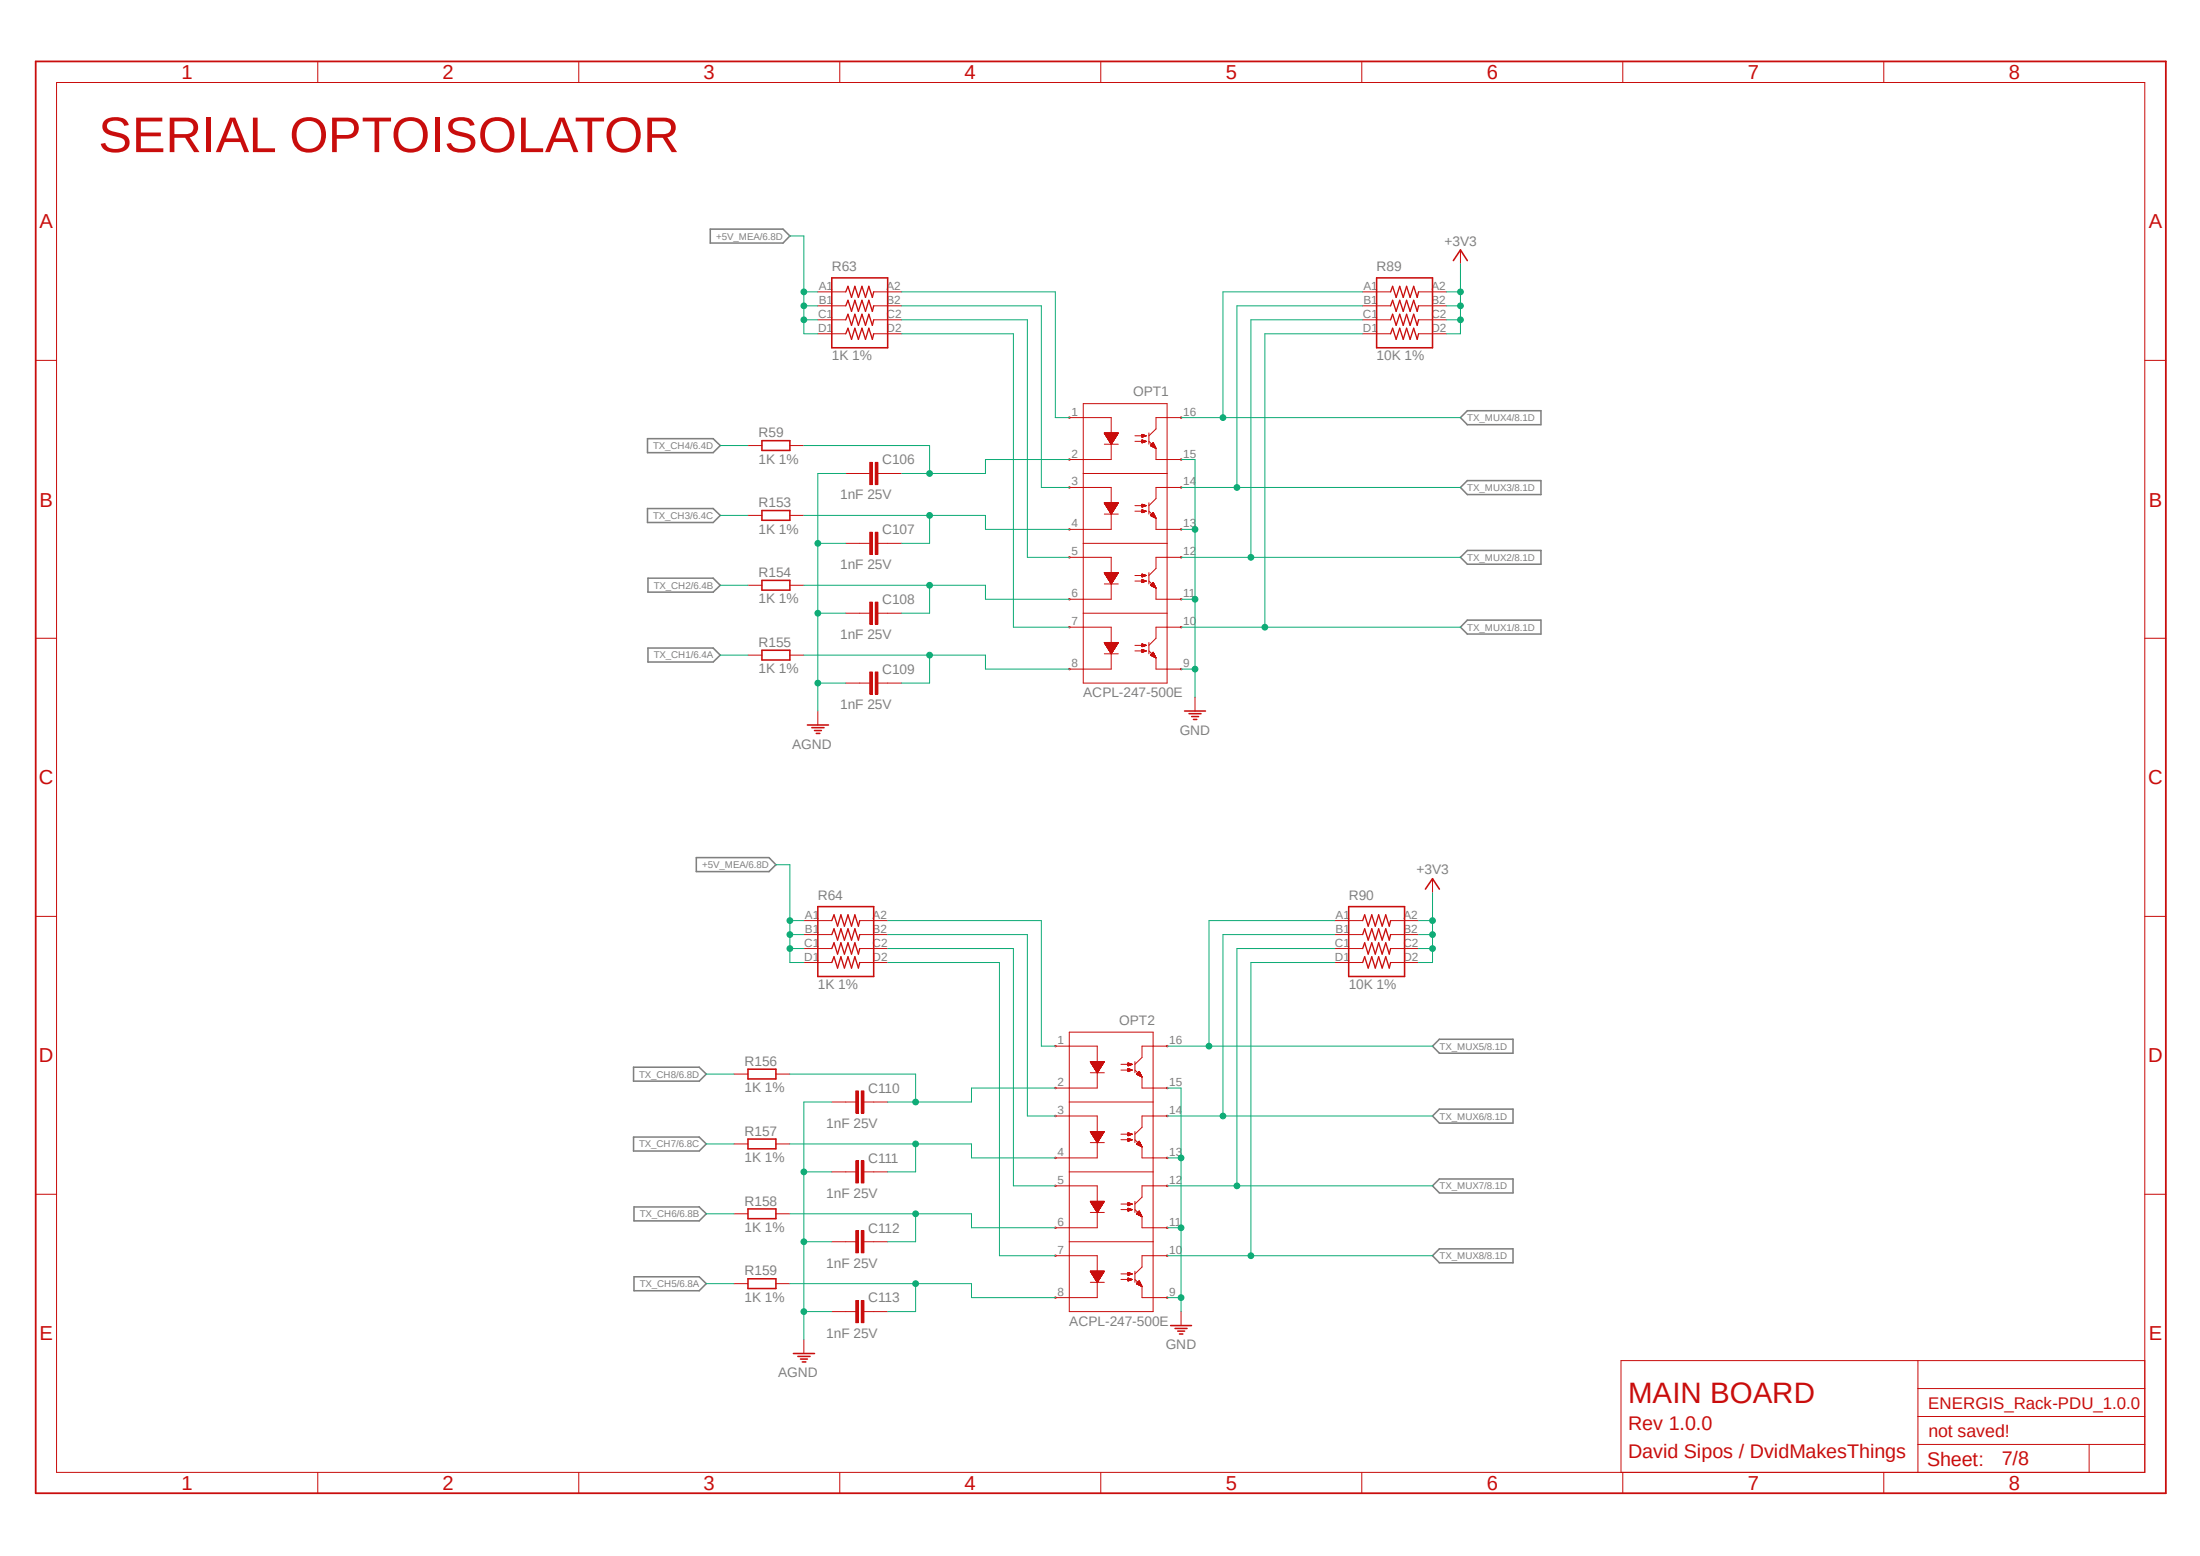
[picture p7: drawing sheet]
<svg xmlns="http://www.w3.org/2000/svg" width="420mm" height="297mm" viewBox="0 0 420 297" stroke-linecap="round" stroke-linejoin="round" font-family="sans-serif">
<path d="M6.3 11.4l407.6 274.2M413.9 11.4l-407.6 274.2" fill="none" stroke="#fff" stroke-width=".19"/>
<g fill="none" stroke="#808080" stroke-width=".3">
<path d="M135.6 43.7h13.9l1.3 1.3-1.3 1.4h-13.9zM280.1 78.4h14.1v2.7h-14.1l-1.3-1.4zM123.6 83.7h12.5l1.4 1.3-1.4 1.4h-12.5zM123.6 97.1h12.5l1.4 1.3-1.4 1.3h-12.5zM280.1 91.7h14.1v2.7h-14.1l-1.3-1.4zM123.7 110.4h12.4l1.4 1.3-1.4 1.3h-12.4zM280.1 118.4h14.1v2.6h-14.1l-1.3-1.3zM280.1 105.1h14.1v2.6h-14.1l-1.3-1.3zM123.7 123.7h12.4l1.4 1.4-1.4 1.3h-12.4zM132.9 163.7h13.9l1.3 1.4-1.3 1.3h-13.9zM273.5 199.7l1.3-1.3h14v2.6h-14zM120.9 217h12.6l1.3 1.4-1.3 1.3h-12.6z"/>
<path d="M120.9 203.7h12.6l1.3 1.3-1.3 1.4h-12.6zM273.5 213l1.3-1.3h14v2.7h-14zM121 230.4h12.5l1.3 1.3-1.3 1.3h-12.5zM273.5 226.4l1.3-1.4h14v2.7h-14zM273.5 239.7l1.3-1.3h14v2.6h-14zM121 243.7h12.5l1.3 1.3-1.3 1.4h-12.5z"/>
</g>
<g fill="none" stroke="#c90d0c" stroke-width=".19">
<path d="M10.8 15.7h398.6v265.4h-398.6zM60.7 11.7v4M110.5 11.7v4M160.3 11.7v4M210.1 11.7v4M260 11.7v4M309.8 11.7v4M359.6 11.7v4M156.1 55.7h5.4M156.1 58.4h5.4M166.8 55.7h5.3M166.8 58.4h5.3"/>
<path d="M260.1 55.7h5.4M260.1 58.4h5.4M270.8 55.7h5.3M270.8 58.4h5.3M278.8 47.7v2.7M6.8 68.8h4M156.1 61h5.4M156.1 63.7h5.4M166.8 61h5.3M166.8 63.7h5.3M204.1 79.7h8v2.9M206.8 77h16v53.4h-16z"/>
<path d="M225.5 79.7h-4.8v2.2l-1.4 1.3M260.1 61h5.4M260.1 63.7h5.4M270.8 61h5.3M270.8 63.7h5.3M409.4 68.8h4.1M164.1 90.4h1.9M167.6 90.4h1.9M204.1 93h8v3M206.8 90.4h16M210.8 84.8h2.7M210.8 98.1h2.7"/>
<path d="M210.8 82.6h2.7l-1.4 2.2zM210.8 82.7h2.7M210.8 96h2.7l-1.4 2.1zM210.8 96h2.7M210.9 82.8h2.5M210.9 82.7h2.5M210.9 96.1h2.5M210.9 96.2h2.5M210.9 82.9h2.5M210.9 96.2h2.4M211 83h2.3M211 82.9h2.3"/>
<path d="M211 96.3h2.3M211 83.1h2.2M211 96.4h2.2M211.1 83.1h2.1M211.1 96.4h2.1M211.1 83.2h2M211.2 96.5h1.9M211.2 83.2h1.9M211.2 96.6h1.9M211.2 83.3h1.9M211.2 83.4h1.9M211.2 96.7h1.8"/>
<path d="M211.2 96.7h1.9M211.3 83.4h1.7M211.3 96.8h1.7M211.3 83.5h1.6M211.3 83.5h1.7M211.4 83.6h1.5M211.4 96.9h1.5M211.4 83.7h1.5M211.4 97h1.5M211.5 83.7h1.4M211.5 97h1.3M211.5 97.1h1.3"/>
<path d="M211.5 83.9h1.2M211.5 83.8h1.3M211.5 97.2h1.2M211.5 97.2h1.3M211.6 83.9h1.1M211.6 84h1M211.6 97.3h1M211.6 97.3h1.1M211.7 84.1h.9M211.7 84h.9M211.7 97.4h.9M211.7 97.5h.9"/>
<path d="M211.8 84.2h.7M211.8 84.2h.8M211.8 97.5h.7M211.8 97.5h.8M211.8 97.6h.7M211.8 84.3h.6M211.8 84.3h.7M211.8 97.7h.6M211.9 84.4h.5M211.9 97.7h.5M211.9 84.5h.4M211.9 97.8h.4"/>
<path d="M212 84.5h.3M212 97.8h.3M212 97.9h.3M212 84.6h.3M212 84.7h.2M212 98h.3M212.1 84.8h.1M212.1 84.7h.1M212.1 98h.1M212.1 84.8v2.9h-8M212.1 98.1v2.9h-8M212.1 98.1h.1"/>
<path d="M212.1 98.1l.1 .1M212.8 83.7l-1.3 .1M216.7 97.6h2.1M216.7 96.5h2.1M216.7 83.2h2.1M216.7 84.2h2.1M218 82.9l.1 .1M218 96.3h.1M218 82.9v.5M218 84v.5l.8-.3M218 96.3v.5M218 97.3v.5"/>
<path d="M218 84l.8 .2M218 84.4h.4M218 84.4h.5M218 84.3h.7M218 84.2h.7M218 84.2h.6M218 84.1h.4M218 84h.2M218 84h.1M218 97.3l.8 .3M218 97.8l.1 .1M218 97.8h.1"/>
<path d="M218 97.8h.2M218 97.7h.4M218 97.7h.5M218 97.7h.6M218 97.5h.7M218 97.5h.6M218 97.5h.5M218 97.4h.3M218 97.4h.2M218 97.3h.1M218 97.3l.1 .1M218 82.9l.8 .3"/>
<path d="M218 83.4l.1 .1M218 83.4h.1M218 83.3h.5M218 83.3h.6M218 83.2h.7M218 83.1h.7M218 83.1h.6M218 83.1h.4M218 83h.4M218 82.9h.1M218 96.3l.8 .2M218 96.8h.1"/>
<path d="M218 96.7h.2M218 96.7h.4M218 96.6h.5M218 96.6h.6M218 96.6h.7M218 96.4l.7 .1M218 96.4h.5M218 96.4h.4M218 96.3h.2M218.2 84.5h-.1M218.4 83.4h-.4M218.8 97.6l-.8 .2"/>
<path d="M218.8 83.2l-.8 .2M218.8 96.5l-.8 .3M219.3 84.2l1.4 1.4M219.3 82.6v2.2M219.3 96v2.1M219.3 97.6l1.4 1.4M219.6 85l1.1 .6M219.6 85.1h.8M219.6 85h.8M219.6 98.4l.5-.6 .6 1.1M219.6 98.4l1.1 .5M219.6 98.3l.8 .1"/>
<path d="M219.7 85h.7M219.7 98.4h.7M219.7 98.3h.7M219.7 84.9h.6M219.7 98.3h.6M219.8 85.1h.7M219.8 84.9h.5M219.8 98.5h.7M219.8 98.2h.5M219.8 84.8h.5M219.8 98.1h.5M219.8 85.2h.7"/>
<path d="M219.9 84.8h.4M219.9 98.1h.4M219.9 85.2h.6M219.9 84.7h.4M219.9 98.6h.6M219.9 98h.4M220 84.7h.2M220 98h.2M220 84.6h.2M220 98.6h.5M220.1 85.3h.5M220.1 84.5h.1"/>
<path d="M220.1 98.6h.5M220.1 84.5l.6 1.1M220.1 84.5l-.5 .5M220.1 84.5v.1M220.2 98.7h.4M220.2 97.9h-.2M220.3 85.4h.3M220.3 98.7h.3M220.4 85.5h.2M220.4 98.8h.2M220.5 85.5h.1M220.5 98.8h.1"/>
<path d="M220.6 85.6h.1M220.6 98.9h.1M220.7 85.6v2.1h4.8M220.7 98.9v2.1h4.8M225.5 93h-4.8v2.2l-1.4 1.3M204.1 106.4h8v2.9M204.1 119.7h8v2.9M206.8 117.1h16M206.8 103.7h16M210.8 111.5h2.7M210.8 109.3h2.7l-1.4 2.2zM210.8 109.3h2.7"/>
<path d="M210.9 109.4h2.5M210.9 109.5h2.5M210.9 109.6h2.4M211 109.6h2.3M211 109.7h2.2M211.1 109.8h2.1M211.1 109.7h2.1M211.2 109.9h1.9M211.2 110h1.9M211.3 110.1h1.7M211.3 110.2h1.6M211.3 110.2h1.7"/>
<path d="M211.4 110.2h1.5M211.4 110.3h1.5M211.5 110.4h1.3M211.5 110.5h1.2M211.5 110.5h1.3M211.6 110.6h1.1M211.6 110.7h1M211.7 110.7h.9M211.7 110.8h.9M211.8 110.8h.8M211.8 110.9h.7M211.8 111h.6"/>
<path d="M211.8 111h.7M211.9 111h.5M211.9 111.1h.5M212 111.2h.3M212 111.3h.3M212 111.3h.2M212.1 111.4h.1M212.1 111.5v2.9h-8M212.1 111.4l.1 .1M216.7 110.9h2.1M216.7 109.9h2.1M218 109.6v.5"/>
<path d="M218 110.7v.5M218 110.7l.8 .2M218 111.2h.1M218 111h.5M218 111h.6M218 111h.7M218 110.9h.7M218 110.8h.6M218 110.8h.5M218 110.7h.3M218 110.7h.1M218 109.6l.8 .3"/>
<path d="M218 110.1l.1 .1M218 110.1h.1M218 110.1h.2M218 110h.4M218 109.9h.7M218 109.8h.8M218 109.8h.6M218 109.7h.5M218 109.7h.4M218 109.6h.2M218 109.6h.1M218.4 111.1h-.4"/>
<path d="M218.6 109.9l-.6 .1M218.8 110.9l-.8 .3M218.8 109.9l-.8 .2M219.3 109.3v2.2M219.3 110.9l1.4 1.4M219.6 111.7l.5-.5 .6 1.1M219.6 111.7l1.1 .6M219.6 111.7h.8M219.7 111.8h.7M219.7 111.6h.7M219.7 111.6h.6M219.8 111.8h.7"/>
<path d="M219.8 111.5h.5M219.9 111.9h.6M219.9 111.4h.4M220 111.3h.2M220 111.9h.5M220.1 112h.5M220.2 112h.4M220.2 111.2l-.2 .1M220.3 112.1h.3M220.4 112.1h.2M220.5 112.2h.2M220.7 112.3v2.1h4.8"/>
<path d="M225.5 106.4h-4.8v2.1l-1.4 1.4M225.5 119.7h-4.8v2.1l-1.4 1.4M6.8 121.8h4M210.8 124.8h2.7M210.8 122.6h2.7l-1.4 2.2zM210.8 122.7h2.7M210.9 122.8h2.5M210.9 122.9h2.5M210.9 122.9h2.4M211 123h2.3M211 122.9h2.3M211 123h2.2"/>
<path d="M211.1 123.1h2.1M211.2 123.2h1.9M211.2 123.3h1.9M211.2 123.4h1.8M211.3 123.4h1.7M211.4 123.6h1.5M211.4 123.5h1.5M211.4 123.7h1.5M211.5 123.7h1.3M211.5 123.8h1.3M211.5 123.9h1.2M211.6 123.9h1.1"/>
<path d="M211.6 124h1M211.6 124h1.1M211.7 124h.9M211.7 124.1h.9M211.8 124.2h.7M211.8 124.3h.6M211.8 124.3h.7M211.9 124.4h.5M211.9 124.5h.4M212 124.5h.3M212 124.7h.2M212 124.6h.3"/>
<path d="M212.1 124.7h.1M212.1 124.8v2.9h-8M212.2 124.8h.1M216.7 124.2h2.1M216.7 123.2h2.1M218 124.5h.1M218 124.5h.2M218 124.4h.3M218 124.4h.5M218 124.3h.6M218 124.3h.7M218 124.2h.7"/>
<path d="M218 124.1h.5M218 124.1h.3M218 124h.2M218 124h.1M218 123.4h.1M218 123.4h.2M218 123.4h.3M218 123.3h.4M218 123.3h.6M218 123.2h.7M218 123.1h.8M218 123.1h.6"/>
<path d="M218 123h.4M218 123h.2M218 122.9h.1M218 122.9v.5M218 124v.5M218 124l.8 .2M218 122.9l.8 .3M218 122.9l.1 .1M218.8 124.2l-.8 .3M218.8 123.2l-.8 .2M219.3 122.6v2.2M219.3 124.2l1.4 1.4"/>
<path d="M219.6 125.1l1.1 .5M219.6 125.1h.8M219.6 125h.8M219.7 125.1h.7M219.7 125h.7M219.8 125.1h.7M219.8 124.9h.5M219.8 124.8h.5M219.8 125.2h.7M219.9 124.8h.4M219.9 124.7h.4M219.9 125.2h.6"/>
<path d="M220 124.7h.2M220 124.6h.2M220 125.3h.5M220.1 125.3h.5M220.1 124.5l.6 1.1M220.1 124.5l-.5 .6M220.1 124.5l.1 .1M220.1 124.5h.1M220.3 125.4h.3M220.4 125.5h.2M220.5 125.5h.1M220.6 125.6h.1"/>
<path d="M220.7 125.6v2.1h4.8M228.1 133.1v2.6M409.4 121.8h4.1M6.8 174.9h4M153.5 175.7h5.3M153.5 178.4h5.3M164.1 175.7h5.4M164.1 178.4h5.4M254.8 175.7h5.3M254.8 178.4h5.3M265.5 175.7h5.3M265.5 178.4h5.3"/>
<path d="M273.5 167.7v2.7M409.4 174.9h4.1M153.5 181.1h5.3M153.5 183.7h5.3M164.1 181.1h5.4M164.1 183.7h5.4M201.5 199.7h8v2.9M204.1 197h16v53.4h-16zM222.8 199.7h-4.8v2.1l-1.3 1.4M254.8 181.1h5.3M254.8 183.7h5.3M265.5 181.1h5.3"/>
<path d="M265.5 183.7h5.3M201.5 213h8v3M204.1 210.4h16M208.2 204.8h2.6M208.2 218.1h2.6M208.2 202.6h2.6l-1.3 2.2zM208.2 202.7h2.6M208.2 216h2.6l-1.3 2.1zM208.2 202.7h2.5M208.2 216.1h2.5M208.2 202.8h2.5M208.2 216.2h2.5"/>
<path d="M208.3 216.2h2.4M208.3 202.9h2.4M208.3 202.9h2.3M208.3 216.3h2.3M208.4 203h2.2M208.4 216.3h2.2M208.4 203.1h2.2M208.4 216.4h2.1M208.4 216.5h2.1M208.4 203.2h2.1M208.4 203.1h2.1M208.5 203.2h1.9"/>
<path d="M208.5 203.2h2M208.5 216.5h2M208.5 216.6h1.9M208.6 203.4h1.8M208.6 203.3h1.8M208.6 216.7h1.8M208.6 216.8h1.7M208.7 203.5h1.6M208.7 216.8h1.6M208.7 203.6h1.5M208.7 216.9h1.5M208.7 216.9h1.6"/>
<path d="M208.7 217h1.5M208.8 203.7h1.3M208.8 217h1.3M208.8 217h1.4M208.8 203.8h1.3M208.8 217.1h1.3M208.9 203.8h1.2M208.9 217.2h1.2M208.9 203.9h1.1M208.9 203.9h1.2M208.9 217.3h1.1M209 204h1"/>
<path d="M209 217.3h1M209 204h.9M209 217.4h.9M209 204.1h.9M209.1 204.2h.7M209.1 217.6h.7M209.1 204.3h.7M209.2 204.3h.6M209.2 217.6h.6M209.2 217.7h.5M209.2 217.7h.6M209.3 204.4h.4"/>
<path d="M209.3 217.8h.4M209.3 204.5h.4M209.3 217.8h.3M209.3 204.5h.3M209.3 204.6h.3M209.3 217.9h.3M209.4 204.6h.1M209.4 218h.1M209.4 204.7h.1M209.4 218.1h.1M209.5 204.8v2.9h-8M209.5 218.1v2.9h-8"/>
<path d="M209.5 204.8h.1M209.5 218.1h.1M209.9 217.5h-.8M214 217.6h2.2M214 216.5h2.2M214 203.2h2.2M214 204.3h2.2M215.3 202.9v.6l.9-.3M215.3 204v.5M215.3 216.2v.6M215.3 217.3v.5M215.3 204l.9 .3"/>
<path d="M215.3 204.5l.1 .1M215.3 204.5h.2M215.3 204.4h.3M215.3 204.3h.7M215.3 204.2h.8M215.3 204.2h.7M215.3 204.1h.6M215.3 204.1h.4M215.3 204h.3M215.3 204h.2M215.3 204h.1M215.3 202.9h.1"/>
<path d="M215.3 217.3l.9 .3M215.3 217.8l.1 .1M215.3 217.8h.2M215.3 217.8h.3M215.3 217.7h.4M215.3 217.7h.6M215.3 217.6h.7M215.3 217.6h.8M215.3 217.5h.7M215.3 217.4h.4M215.3 217.4h.3M215.3 217.3h.2"/>
<path d="M215.3 217.3h.1M215.3 202.9l.9 .3M215.3 203.4h.3M215.3 203.3h.4M215.3 203.2h.8M215.3 203.1h.7M215.3 203.1h.6M215.3 203h.5M215.3 203h.3M215.3 202.9h.2M215.3 216.2l.9 .3M215.3 216.8h.1"/>
<path d="M215.3 216.7h.4M215.3 216.6h.5M215.3 216.6h.6M215.3 216.5h.8M215.3 216.5h.7M215.3 216.4h.6M215.3 216.3l.5 .1M215.3 216.3h.2M215.3 216.2h.1M215.5 203.4l-.1 .1M215.6 216.7h-.3M215.9 204.3l-.6 .1"/>
<path d="M215.9 203.2l-.6 .1M216.2 204.3l-.9 .2M216.2 217.6l-.9 .2M216.2 216.5l-.9 .3M216.7 204.3l1.3 1.3M216.7 202.6v2.2M216.7 216v2.1M216.7 217.6l1.4 1.3M217 205l1 .6M217 205.1h.8M217 205h.7M217 218.4l1 .5"/>
<path d="M217 218.4h.8M217 218.4h.7M217 218.3h.7M217 204.9h.7M217.1 204.9h.6M217.1 204.9h.5M217.1 218.5h.7M217.1 218.2h.5M217.2 204.8h.4M217.2 218.1h.4M217.2 205.2h.6M217.2 218.5h.6"/>
<path d="M217.3 218.1h.3M217.3 205.2h.5M217.3 204.7h.3M217.3 218.6h.5M217.3 218h.3M217.3 204.6h.3M217.4 205.3h.4M217.4 204.6h.1M217.4 218.6l.5 .1M217.4 217.9h.1M217.5 204.5l.5 1.1M217.5 204.5l-.5 .5"/>
<path d="M217.5 205.3h.4M217.5 204.5l-.1 .1M217.5 217.8l.5 1.1M217.5 217.8l-.5 .6M217.5 217.8v.1M217.6 205.4h.3M217.6 218.7h.3M217.7 205.4h.2M217.7 218.8h.3M217.8 205.5h.2M217.8 218.8h.2M217.9 218.9h.1"/>
<path d="M218 205.6h.1M218 218.9h.1M218 205.6v2.1h4.8M218 218.9v2.1h4.8M222.8 213h-4.8v2.2l-1.3 1.3M6.8 228h4M201.5 226.4h8v2.9M201.5 239.7h8v3M204.1 237h16M204.1 223.7h16M208.2 231.4h2.6M208.2 229.3h2.6l-1.3 2.1z"/>
<path d="M208.2 229.4h2.6M208.2 229.4h2.5M208.3 229.6h2.4M208.3 229.5h2.4M208.3 229.6h2.3M208.4 229.7h2.2M208.4 229.7h2.1M208.4 229.8h2.1M208.5 230h1.9M208.5 229.9h1.9M208.6 230h1.8M208.6 230.1h1.8"/>
<path d="M208.7 230.2h1.6M208.7 230.1h1.6M208.7 230.3h1.5M208.8 230.4h1.3M208.8 230.3h1.4M208.9 230.5h1.2M208.9 230.6h1.1M209 230.7h.9M209 230.7h1M209 230.8h.9M209.1 230.8h.7M209.1 230.8h.8"/>
<path d="M209.1 230.9h.7M209.2 231h.6M209.2 230.9h.6M209.2 231.1h.5M209.3 231.1h.4M209.3 231.2h.3M209.3 231.3h.3M209.4 231.3h.1M209.4 231.4h.1M209.5 231.4v3h-8M209.5 231.4v.1M214 230.9h2.2"/>
<path d="M214 229.8h2.2M215.3 229.6v.5M215.3 230.6v.6l.9-.3M215.3 230.6l.9 .3M215.3 231.1h.2M215.3 231.1h.3M215.3 231.1h.4M215.3 230.9h.8M215.3 230.8h.7M215.3 230.8h.6M215.3 230.8h.4M215.3 230.7h.3"/>
<path d="M215.3 230.7h.2M215.3 230.6h.1M215.3 229.6l.9 .2M215.3 230.1l.1 .1M215.3 230.1h.2M215.3 230h.3M215.3 230h.4M215.3 230h.5M215.3 229.9h.6M215.3 229.8h.7M215.3 229.7h.6M215.3 229.7h.5"/>
<path d="M215.3 229.7h.3M215.3 229.6h.3M215.3 229.6h.1M216 231h-.7M216.2 229.8l-.9 .3M216.7 229.3v2.1M216.7 230.9l1.3 1.3M217 231.7l1 .5M217 231.7h.8M217 231.6h.7M217 231.8h.8M217.1 231.8h.7"/>
<path d="M217.1 231.5h.5M217.2 231.5h.4M217.2 231.4h.4M217.3 231.9h.5M217.3 231.4h.3M217.4 231.9h.4M217.4 231.3h.1M217.5 231.2l.5 1M217.5 231.2l-.5 .5M217.5 232h.4M217.5 231.2h-.1M217.5 231.2h.1"/>
<path d="M217.6 232h.3M217.7 232.1h.3M217.8 232.2h.2M217.9 232.2h.1M218 232.2h.1M218 232.2v2.2h4.8M222.8 226.4h-4.8v2.1l-1.3 1.3M222.8 239.7h-4.8v2.2l-1.3 1.3M409.4 228h4.1M208.2 244.8h2.6M208.2 242.7h2.6l-1.3 2.1zM208.2 242.7h2.6"/>
<path d="M208.2 242.7h2.5M208.2 242.8h2.5M208.3 242.9h2.4M208.3 243h2.3M208.4 243h2.2M208.4 243.1h2.1M208.4 243.2h2.1M208.5 243.2h2M208.5 243.3h1.9M208.5 243.2h1.9M208.6 243.3h1.8M208.6 243.4h1.7"/>
<path d="M208.7 243.5h1.6M208.7 243.5h1.5M208.7 243.6h1.5M208.8 243.7h1.4M208.9 243.8h1.2M208.9 243.9h1.1M208.9 243.9h1.2M209 244h1M209 244.1h.9M209.1 244.2h.7M209.1 244.1h.8M209.2 244.3h.6"/>
<path d="M209.2 244.4h.5M209.3 244.4h.4M209.3 244.5h.3M209.3 244.6h.3M209.4 244.6h.1M209.4 244.6h.2M209.4 244.7h.1M209.5 244.8v2.9h-8M209.5 244.8h.1M210.1 243.7l-1.3 .1M214 244.2h2.2M214 243.2h2.2"/>
<path d="M215.3 242.9l.1 .1M215.3 244.4h.4M215.3 244.3h.6M215.3 244.3h.7M215.3 244.3h.8M215.3 244.2h.7M215.3 244.1h.6M215.3 244.1h.4M215.3 244h.2M215.3 244h.1M215.3 243.4h.1M215.3 243.3h.5"/>
<path d="M215.3 243.2h.6M215.3 243.2h.8M215.3 243.1h.7M215.3 243.1h.6M215.3 243h.5M215.3 243h.4M215.3 242.9h.1M215.3 242.9v.5M215.3 244v.5l.9-.3M215.3 244l.9 .2M215.3 242.9l.9 .3M215.6 244.4l-.3 .1"/>
<path d="M215.7 243.3l-.4 .1M216.2 243.2l-.9 .2M216.7 242.7v2.1M216.7 244.2l1.3 1.4M217 245l1 .6M217 245.1h.8M217 245h.8M217 245h.7M217 244.9h.7M217.1 245.2h.7M217.1 244.9h.5M217.2 244.8h.4"/>
<path d="M217.2 244.7h.4M217.3 244.7h.3M217.3 245.2h.5M217.3 244.6h.3M217.4 244.6h.2M217.4 245.3h.5M217.4 244.5h.1M217.5 244.5l-.1 .1M217.5 244.5l.5 1.1M217.5 244.5l-.5 .5M217.5 245.3h.4M217.6 245.4h.3"/>
<path d="M217.7 245.4h.2M217.8 245.4h.2M217.8 245.5h.2M217.9 245.5h.1M218 245.6h.1M218 245.6v2.1h4.8M225.5 250.4v2.6M366.1 259.7v21.4M409.4 259.7h-99.9v21.4M366.1 275.7h43.3M366.1 270.4h43.3M366.1 265h43.3"/>
<path d="M398.8 275.7v5.4M60.7 281.1v3.9M110.5 281.1v3.9M160.3 281.1v3.9M210.1 281.1v3.9M260 281.1v3.9M309.8 281.1v3.9M359.6 281.1v3.9"/>
</g>
<path d="M6.8 11.7h406.7v273.3h-406.7z" fill="none" stroke="#c90d0c" stroke-width=".34"/>
<g fill="none" stroke="#c90d0c" stroke-width=".47">
<path d="M204.1 79.7h.1M225.5 79.7h.1M204.1 87.7h.1M204.1 93h.1M225.5 87.7h.1M225.5 93h.1M204.1 101h.1M204.1 106.4h.1M204.1 114.4h.1M204.1 119.7h.1M225.5 101h.1M225.5 106.4h.1"/>
<path d="M225.5 114.4h.1M225.5 119.7h.1M204.1 127.7h.1M225.5 127.7h.1M201.5 199.7h.1M222.8 199.7h.1M201.5 207.7h.1M201.5 213h.1M222.8 207.7h.1M222.8 213h.1M201.5 221h.1M201.5 226.4h.1"/>
<path d="M201.5 234.4h.1M201.5 239.7h.1M222.8 221h.1M222.8 226.4h.1M222.8 234.4h.1M222.8 239.7h.1M201.5 247.7h.1M222.8 247.7h.1"/>
</g>
<g fill="none" stroke="#c90d0c" stroke-width=".25">
<path d="M161.5 55.7l.4-1 .7 2.1 .6-2.1 .7 2.1 .6-2.1 .7 2.1 .7-2.1 .6 2.1 .3-1.1M161.5 58.4l.4-1.1 .7 2.1 .6-2.1 .7 2.1 .6-2.1 .7 2.1 .7-2.1 .6 2.1 .3-1M265.5 55.7l.4-1 .6 2.1 .7-2.1 .7 2.1 .6-2.1 .7 2.1 .7-2.1 .7 2.1 .2-1.1M265.5 58.4l.4-1.1 .6 2.1 .7-2.1 .7 2.1 .6-2.1 .7 2.1 .7-2.1 .7 2.1 .2-1M161.5 61l.4-1 .7 2.1 .6-2.1 .7 2.1 .6-2.1 .7 2.1 .7-2.1 .6 2.1 .3-1.1M161.5 63.7l.4-1 .7 2.1 .6-2.1 .7 2.1 .6-2.1 .7 2.1 .7-2.1 .6 2.1 .3-1.1M265.5 61l.4-1 .6 2.1 .7-2.1 .7 2.1 .6-2.1 .7 2.1 .7-2.1 .7 2.1 .2-1.1M265.5 63.7l.4-1 .6 2.1 .7-2.1 .7 2.1 .6-2.1 .7 2.1 .7-2.1 .7 2.1 .2-1.1M158.8 175.7l.4-1.1 .7 2.2 .6-2.2 .7 2.2 .7-2.2 .7 2.2 .6-2.2 .7 2.2 .2-1.1M158.8 178.4l.4-1.1 .7 2.2 .6-2.2 .7 2.2 .7-2.2 .7 2.2 .6-2.2 .7 2.2 .2-1.1M260.1 175.7l.4-1.1 .7 2.2 .7-2.2 .7 2.2 .6-2.2 .7 2.2 .6-2.2 .7 2.2 .3-1.1M260.1 178.4l.4-1.1 .7 2.2 .7-2.2 .7 2.2 .6-2.2 .7 2.2 .6-2.2 .7 2.2 .3-1.1"/>
<path d="M158.8 181.1l.4-1.1 .7 2.1 .6-2.1 .7 2.1 .7-2.1 .7 2.1 .6-2.1 .7 2.1 .2-1M158.8 183.7l.4-1.1 .7 2.2 .6-2.2 .7 2.2 .7-2.2 .7 2.2 .6-2.2 .7 2.2 .2-1.1M260.1 181.1l.4-1.1 .7 2.1 .7-2.1 .7 2.1 .6-2.1 .7 2.1 .6-2.1 .7 2.1 .3-1M260.1 183.7l.4-1.1 .7 2.2 .7-2.2 .7 2.2 .6-2.2 .7 2.2 .6-2.2 .7 2.2 .3-1.1"/>
</g>
<g fill="none" stroke="#c90d0c" stroke-width=".3">
<path d="M158.8 53h10.7v13.4h-10.7zM262.8 53h10.7v13.4h-10.7zM277.5 49.7l1.3-2 1.3 2M226.1 135.7h4M227 136.2h2.3M227.5 136.8h1.3M227.8 137.3h.7M156.1 173.1h10.7v13.3h-10.7zM257.5 173.1h10.6v13.3h-10.6zM272.1 169.7l1.4-2 1.3 2M223.5 253h4M224.3 253.6h2.3"/>
<path d="M224.8 254.1h1.3M225.2 254.6h.6"/>
</g>
<path d="M166 88.3h.5v4.2h-.5z" fill-rule="evenodd" fill="#c90d0c"/>
<path d="M166 88.3h.5v4.2h-.5z" fill="none" stroke="#c90d0c" stroke-width=".19"/>
<path d="M167.1 88.3h.5v4.2h-.5z" fill-rule="evenodd" fill="#c90d0c"/>
<path d="M161.5 90.4h2.6M167.1 88.3h.5v4.2h-.5zM169.5 90.4h2.6M164.1 103.7h1.9M167.6 103.7h1.9" fill="none" stroke="#c90d0c" stroke-width=".19"/>
<path d="M166 101.6h.5v4.2h-.5z" fill-rule="evenodd" fill="#c90d0c"/>
<path d="M166 101.6h.5v4.2h-.5z" fill="none" stroke="#c90d0c" stroke-width=".19"/>
<path d="M167.1 101.6h.5v4.2h-.5z" fill-rule="evenodd" fill="#c90d0c"/>
<path d="M161.5 103.7h2.6M164.1 117.1h1.9M167.1 101.6h.5v4.2h-.5zM167.6 117.1h1.9M169.5 103.7h2.6" fill="none" stroke="#c90d0c" stroke-width=".19"/>
<path d="M166 114.9h.5v4.3h-.5z" fill-rule="evenodd" fill="#c90d0c"/>
<path d="M166 114.9h.5v4.3h-.5z" fill="none" stroke="#c90d0c" stroke-width=".19"/>
<path d="M167.1 114.9h.5v4.3h-.5z" fill-rule="evenodd" fill="#c90d0c"/>
<path d="M161.5 117.1h2.6M167.1 114.9h.5v4.3h-.5zM169.5 117.1h2.6M164.1 130.4h1.9M167.6 130.4h1.9" fill="none" stroke="#c90d0c" stroke-width=".19"/>
<path d="M166 128.3h.5v4.2h-.5z" fill-rule="evenodd" fill="#c90d0c"/>
<path d="M166 128.3h.5v4.2h-.5z" fill="none" stroke="#c90d0c" stroke-width=".19"/>
<path d="M167.1 128.3h.5v4.2h-.5z" fill-rule="evenodd" fill="#c90d0c"/>
<g fill="none" stroke="#c90d0c" stroke-width=".19">
<path d="M142.8 85h2.7M142.8 98.4h2.7M150.8 85h2.7M150.8 98.4h2.7M142.8 111.7h2.7M150.8 111.7h2.7M142.8 125.1h2.7M150.8 125.1h2.7M161.5 130.4h2.6M167.1 128.3h.5v4.2h-.5zM169.5 130.4h2.6M161.5 210.4h1.9"/>
<path d="M164.9 210.4h1.9"/>
</g>
<path d="M145.5 84.1h5.3v1.9h-5.3zM145.5 97.5h5.3v1.8h-5.3zM145.5 110.8h5.3v1.8h-5.3zM145.5 124.1h5.3v1.9h-5.3z" fill="none" stroke="#c90d0c" stroke-width=".3"/>
<path d="M163.4 208.2h.5v4.3h-.5z" fill-rule="evenodd" fill="#c90d0c"/>
<path d="M163.4 208.2h.5v4.3h-.5z" fill="none" stroke="#c90d0c" stroke-width=".19"/>
<path d="M164.4 208.2h.5v4.3h-.5z" fill-rule="evenodd" fill="#c90d0c"/>
<path d="M158.8 210.4h2.7M164.4 208.2h.5v4.3h-.5zM166.8 210.4h2.7M161.5 223.7h1.9M164.9 223.7h1.9" fill="none" stroke="#c90d0c" stroke-width=".19"/>
<path d="M163.4 221.6h.5v4.2h-.5z" fill-rule="evenodd" fill="#c90d0c"/>
<path d="M163.4 221.6h.5v4.2h-.5z" fill="none" stroke="#c90d0c" stroke-width=".19"/>
<path d="M164.4 221.6h.5v4.2h-.5z" fill-rule="evenodd" fill="#c90d0c"/>
<path d="M158.8 223.7h2.7M161.5 237h1.9M164.4 221.6h.5v4.2h-.5zM164.9 237h1.9M166.8 223.7h2.7" fill="none" stroke="#c90d0c" stroke-width=".19"/>
<path d="M163.4 234.9h.5v4.2h-.5z" fill-rule="evenodd" fill="#c90d0c"/>
<path d="M163.4 234.9h.5v4.2h-.5z" fill="none" stroke="#c90d0c" stroke-width=".19"/>
<path d="M164.4 234.9h.5v4.2h-.5z" fill-rule="evenodd" fill="#c90d0c"/>
<path d="M158.8 237h2.7M164.4 234.9h.5v4.2h-.5zM166.8 237h2.7M161.5 250.4h1.9M164.9 250.4h1.9" fill="none" stroke="#c90d0c" stroke-width=".19"/>
<path d="M163.4 248.2h.5v4.3h-.5z" fill-rule="evenodd" fill="#c90d0c"/>
<path d="M163.4 248.2h.5v4.3h-.5z" fill="none" stroke="#c90d0c" stroke-width=".19"/>
<path d="M164.4 248.2h.5v4.3h-.5z" fill-rule="evenodd" fill="#c90d0c"/>
<g fill="none" stroke="#c90d0c" stroke-width=".19">
<path d="M156.1 135.7v2.7M140.1 205h2.7M140.1 218.4h2.7M148.1 205h2.7M148.1 218.4h2.7M140.1 231.7h2.7M148.1 231.7h2.7M140.1 245h2.7M148.1 245h2.7M153.5 255.7v2.7M158.8 250.4h2.7M164.4 248.2h.5v4.3h-.5z"/>
<path d="M166.8 250.4h2.7"/>
</g>
<path d="M154.1 138.4h4.1M155 138.9h2.3M155.5 139.4h1.3M155.8 140h.7M142.8 204.1h5.3v1.9h-5.3zM142.8 217.4h5.3v1.9h-5.3zM142.8 230.8h5.3v1.8h-5.3zM142.8 244.1h5.3v1.9h-5.3zM151.5 258.4h4M152.3 258.9h2.3M152.8 259.4h1.3M153.2 260h.6" fill="none" stroke="#c90d0c" stroke-width=".3"/>
<path d="M273.5 170.4v13.3h-2.7M270.8 181.1h2.7" fill="none" stroke="#0dab76" stroke-width=".19"/>
<circle cx="273.5" cy="181.1" r=".55" fill="#0dab76"/>
<g fill="none" stroke="#0dab76" stroke-width=".19">
<path d="M270.8 178.4h2.7"/>
<circle cx="273.5" cy="181.1" r=".55"/>
</g>
<circle cx="273.5" cy="178.4" r=".55" fill="#0dab76"/>
<g fill="none" stroke="#0dab76" stroke-width=".19">
<path d="M270.8 175.7h2.7"/>
<circle cx="273.5" cy="178.4" r=".55"/>
</g>
<circle cx="273.5" cy="175.7" r=".55" fill="#0dab76"/>
<g fill="none" stroke="#0dab76" stroke-width=".19">
<path d="M276.1 55.7h2.7M278.8 50.4v13.3h-2.7"/>
<circle cx="273.5" cy="175.7" r=".55"/>
</g>
<circle cx="278.8" cy="55.7" r=".55" fill="#0dab76"/>
<g fill="none" stroke="#0dab76" stroke-width=".19">
<path d="M276.1 58.4h2.7"/>
<circle cx="278.8" cy="55.7" r=".55"/>
</g>
<circle cx="278.8" cy="58.4" r=".55" fill="#0dab76"/>
<g fill="none" stroke="#0dab76" stroke-width=".19">
<path d="M276.1 61h2.7"/>
<circle cx="278.8" cy="58.4" r=".55"/>
</g>
<circle cx="278.8" cy="61" r=".55" fill="#0dab76"/>
<g fill="none" stroke="#0dab76" stroke-width=".19">
<path d="M225.5 87.7h2.6v45.4M225.5 127.7h2.6"/>
<circle cx="278.8" cy="61" r=".55"/>
</g>
<circle cx="228.1" cy="127.7" r=".55" fill="#0dab76"/>
<g fill="none" stroke="#0dab76" stroke-width=".19">
<path d="M225.5 114.4h2.6"/>
<circle cx="228.1" cy="127.7" r=".55"/>
</g>
<circle cx="228.1" cy="114.4" r=".55" fill="#0dab76"/>
<g fill="none" stroke="#0dab76" stroke-width=".19">
<path d="M225.5 101h2.6"/>
<circle cx="228.1" cy="114.4" r=".55"/>
</g>
<circle cx="228.1" cy="101" r=".55" fill="#0dab76"/>
<g fill="none" stroke="#0dab76" stroke-width=".19">
<path d="M222.8 234.4h2.7v16M222.8 247.7h2.7"/>
<circle cx="228.1" cy="101" r=".55"/>
</g>
<circle cx="225.5" cy="247.7" r=".55" fill="#0dab76"/>
<g fill="none" stroke="#0dab76" stroke-width=".19">
<path d="M222.8 207.7h2.7v13.3h-2.7"/>
<circle cx="225.5" cy="247.7" r=".55"/>
</g>
<circle cx="225.5" cy="221" r=".55" fill="#0dab76"/>
<g fill="none" stroke="#0dab76" stroke-width=".19">
<path d="M225.5 221v13.4"/>
<circle cx="225.5" cy="221" r=".55"/>
</g>
<circle cx="225.5" cy="234.4" r=".55" fill="#0dab76"/>
<g fill="none" stroke="#0dab76" stroke-width=".19">
<path d="M172.1 55.7h29.4v24h2.7M172.1 58.4h26.7v34.6h5.4M172.1 61h24v45.4h8.1M172.1 63.7h21.4v56h10.7M150.8 175.7h2.7M150.8 165.1v13.3h2.7"/>
<circle cx="225.5" cy="234.4" r=".55"/>
</g>
<circle cx="150.8" cy="175.7" r=".55" fill="#0dab76"/>
<g fill="none" stroke="#0dab76" stroke-width=".19">
<path d="M150.8 178.4v2.7h2.7"/>
<circle cx="150.8" cy="175.7" r=".55"/>
</g>
<circle cx="150.8" cy="178.4" r=".55" fill="#0dab76"/>
<g fill="none" stroke="#0dab76" stroke-width=".19">
<path d="M150.8 181.1v2.6h2.7"/>
<circle cx="150.8" cy="178.4" r=".55"/>
</g>
<circle cx="150.8" cy="181.1" r=".55" fill="#0dab76"/>
<g fill="none" stroke="#0dab76" stroke-width=".19">
<path d="M153.5 55.7h2.6M153.5 45v13.4h2.6M148.1 165.1h2.7"/>
<circle cx="150.8" cy="181.1" r=".55"/>
</g>
<circle cx="153.5" cy="55.7" r=".55" fill="#0dab76"/>
<g fill="none" stroke="#0dab76" stroke-width=".19">
<path d="M153.5 58.4v2.6h2.6"/>
<circle cx="153.5" cy="55.7" r=".55"/>
</g>
<circle cx="153.5" cy="58.4" r=".55" fill="#0dab76"/>
<g fill="none" stroke="#0dab76" stroke-width=".19">
<path d="M153.5 61v2.7h2.6"/>
<circle cx="153.5" cy="58.4" r=".55"/>
</g>
<circle cx="153.5" cy="61" r=".55" fill="#0dab76"/>
<g fill="none" stroke="#0dab76" stroke-width=".19">
<path d="M150.8 45h2.7M260.1 63.7h-18.6v56M225.5 119.7h53.3M169.5 175.7h29.3v24h2.7M169.5 178.4h26.6v34.6h5.4"/>
<circle cx="153.5" cy="61" r=".55"/>
</g>
<circle cx="241.5" cy="119.7" r=".55" fill="#0dab76"/>
<g fill="none" stroke="#0dab76" stroke-width=".19">
<path d="M260.1 61h-21.3v45.4M225.5 106.4h53.3"/>
<circle cx="241.5" cy="119.7" r=".55"/>
</g>
<circle cx="238.8" cy="106.4" r=".55" fill="#0dab76"/>
<g fill="none" stroke="#0dab76" stroke-width=".19">
<path d="M260.1 58.4h-24v34.6M225.5 93h53.3"/>
<circle cx="238.8" cy="106.4" r=".55"/>
</g>
<circle cx="236.1" cy="93" r=".55" fill="#0dab76"/>
<g fill="none" stroke="#0dab76" stroke-width=".19">
<path d="M260.1 55.7h-26.6v24M225.5 79.7h53.3"/>
<circle cx="236.1" cy="93" r=".55"/>
</g>
<circle cx="233.5" cy="79.7" r=".55" fill="#0dab76"/>
<g fill="none" stroke="#0dab76" stroke-width=".19">
<path d="M254.8 175.7h-24v24M222.8 199.7h50.7"/>
<circle cx="233.5" cy="79.7" r=".55"/>
</g>
<circle cx="230.8" cy="199.7" r=".55" fill="#0dab76"/>
<g fill="none" stroke="#0dab76" stroke-width=".19">
<path d="M254.8 178.4h-21.3v34.6M222.8 213h50.7"/>
<circle cx="230.8" cy="199.7" r=".55"/>
</g>
<circle cx="233.5" cy="213" r=".55" fill="#0dab76"/>
<g fill="none" stroke="#0dab76" stroke-width=".19">
<path d="M222.8 226.4h50.7"/>
<circle cx="233.5" cy="213" r=".55"/>
</g>
<circle cx="236.1" cy="226.4" r=".55" fill="#0dab76"/>
<g fill="none" stroke="#0dab76" stroke-width=".19">
<path d="M254.8 181.1h-18.7v45.3M222.8 239.7h50.7"/>
<circle cx="236.1" cy="226.4" r=".55"/>
</g>
<circle cx="238.8" cy="239.7" r=".55" fill="#0dab76"/>
<g fill="none" stroke="#0dab76" stroke-width=".19">
<path d="M153.5 125.1h34.6v2.6h16.1M177.5 125.1v5.3h-5.4M169.5 183.7h21.3v56h10.7M169.5 181.1h24v45.3h8M254.8 183.7h-16v56"/>
<circle cx="238.8" cy="239.7" r=".55"/>
</g>
<circle cx="177.5" cy="125.1" r=".55" fill="#0dab76"/>
<g fill="none" stroke="#0dab76" stroke-width=".19">
<path d="M153.5 85h24v5.4h-5.4"/>
<circle cx="177.5" cy="125.1" r=".55"/>
</g>
<circle cx="177.5" cy="90.4" r=".55" fill="#0dab76"/>
<g fill="none" stroke="#0dab76" stroke-width=".19">
<path d="M153.5 98.4h34.6v2.6M177.5 98.4v5.3h-5.4M204.2 87.7h-16.1v2.7h-10.6"/>
<circle cx="177.5" cy="90.4" r=".55"/>
</g>
<circle cx="177.5" cy="98.4" r=".55" fill="#0dab76"/>
<g fill="none" stroke="#0dab76" stroke-width=".19">
<path d="M153.5 111.7h24v5.4h-5.4M188.1 101h16.1"/>
<circle cx="177.5" cy="98.4" r=".55"/>
</g>
<circle cx="177.5" cy="111.7" r=".55" fill="#0dab76"/>
<g fill="none" stroke="#0dab76" stroke-width=".19">
<path d="M137.5 85h5.3M137.5 98.4h5.3M137.5 111.7h5.3M177.5 111.7h10.6v2.7h16.1M137.5 125.1h5.3M150.8 245h24v5.4h-5.3"/>
<circle cx="177.5" cy="111.7" r=".55"/>
</g>
<circle cx="174.8" cy="245" r=".55" fill="#0dab76"/>
<g fill="none" stroke="#0dab76" stroke-width=".19">
<path d="M150.8 205h24v5.4h-5.3M174.8 245h10.7v2.7h16"/>
<circle cx="174.8" cy="245" r=".55"/>
</g>
<circle cx="174.8" cy="210.4" r=".55" fill="#0dab76"/>
<g fill="none" stroke="#0dab76" stroke-width=".19">
<path d="M150.8 218.4h34.7v2.6M174.8 218.4v5.3h-5.3M201.5 207.7h-16v2.7h-10.7"/>
<circle cx="174.8" cy="210.4" r=".55"/>
</g>
<circle cx="174.8" cy="218.4" r=".55" fill="#0dab76"/>
<g fill="none" stroke="#0dab76" stroke-width=".19">
<path d="M150.8 231.7h24v5.3h-5.3M185.5 221h16"/>
<circle cx="174.8" cy="218.4" r=".55"/>
</g>
<circle cx="174.8" cy="231.7" r=".55" fill="#0dab76"/>
<g fill="none" stroke="#0dab76" stroke-width=".19">
<path d="M161.5 90.4h-5.4v45.3M156.1 130.4h5.4M134.8 231.7h5.3M174.8 231.7h10.7v2.7h16M134.8 245h5.3"/>
<circle cx="174.8" cy="231.7" r=".55"/>
</g>
<circle cx="156.1" cy="130.4" r=".55" fill="#0dab76"/>
<g fill="none" stroke="#0dab76" stroke-width=".19">
<path d="M156.1 117.1h5.4"/>
<circle cx="156.1" cy="130.4" r=".55"/>
</g>
<circle cx="156.1" cy="117.1" r=".55" fill="#0dab76"/>
<g fill="none" stroke="#0dab76" stroke-width=".19">
<path d="M156.1 103.7h5.4"/>
<circle cx="156.1" cy="117.1" r=".55"/>
</g>
<circle cx="156.1" cy="103.7" r=".55" fill="#0dab76"/>
<g fill="none" stroke="#0dab76" stroke-width=".19">
<path d="M158.8 210.4h-5.3v45.3M153.5 250.4h5.3"/>
<circle cx="156.1" cy="103.7" r=".55"/>
</g>
<circle cx="153.5" cy="250.4" r=".55" fill="#0dab76"/>
<g fill="none" stroke="#0dab76" stroke-width=".19">
<path d="M153.5 237h5.3"/>
<circle cx="153.5" cy="250.4" r=".55"/>
</g>
<circle cx="153.5" cy="237" r=".55" fill="#0dab76"/>
<g fill="none" stroke="#0dab76" stroke-width=".19">
<path d="M153.5 223.7h5.3"/>
<circle cx="153.5" cy="237" r=".55"/>
</g>
<circle cx="153.5" cy="223.7" r=".55" fill="#0dab76"/>
<g fill="none" stroke="#0dab76" stroke-width=".19">
<path d="M134.8 218.4h5.3M134.8 205h5.3"/>
<circle cx="153.5" cy="223.7" r=".55"/>
</g>
<text font-size="9.6" fill="#c90d0c" x="18.8" y="29">SERIAL OPTOISOLATOR</text>
<text font-size="5.6" fill="#c90d0c" x="310.8" y="267.7">MAIN BOARD</text>
<g font-size="3.9" fill="#c90d0c">
<text x="34.7" y="15.1">1</text>
<text x="84.5" y="15.1">2</text>
<text x="134.3" y="15.1">3</text>
<text x="184.2" y="15.1">4</text>
<text x="234" y="15.1">5</text>
<text x="283.8" y="15.1">6</text>
<text x="333.7" y="15.1">7</text>
<text x="383.5" y="15.1">8</text>
<text x="7.5" y="43.6">A</text>
<text x="410.2" y="43.6">A</text>
<text x="7.5" y="96.7">B</text>
<text x="410.2" y="96.7">B</text>
<text x="7.4" y="149.7">C</text>
<text x="410.1" y="149.7">C</text>
<text x="7.4" y="202.8">D</text>
<text x="410.1" y="202.8">D</text>
<text x="7.5" y="255.9">E</text>
<text x="410.2" y="255.9">E</text>
<text x="34.7" y="284.4">1</text>
<text x="84.5" y="284.4">2</text>
<text x="134.3" y="284.4">3</text>
<text x="184.2" y="284.4">4</text>
<text x="234" y="284.4">5</text>
<text x="283.8" y="284.4">6</text>
<text x="333.7" y="284.4">7</text>
<text x="383.5" y="284.4">8</text>
</g>
<g font-size="3.8" fill="#c90d0c">
<text x="310.8" y="273">Rev 1.0.0</text>
<text x="310.8" y="278.4">David Sipos / DvidMakesThings</text>
<text x="367.9" y="279.8">Sheet:</text>
<text x="382.1" y="279.7">7/8</text>
</g>
<text font-size="3.4" fill="#c90d0c" x="368.1" y="274.4">not saved!</text>
<text font-size="3.2" fill="#c90d0c" x="368.1" y="269">ENERGIS_Rack-PDU_1.0.0</text>
<g font-size="2.6" fill="#808080">
<text x="275.8" y="46.9">+3V3</text>
<text x="158.8" y="51.7">R63</text>
<text x="262.8" y="51.7">R89</text>
<text x="158.8" y="68.8">1K 1%</text>
<text x="262.8" y="68.8">10K 1%</text>
<text x="216.3" y="75.6">OPT1</text>
<text x="144.8" y="83.5">R59</text>
<text x="144.8" y="88.5">1K 1%</text>
<text x="168.4" y="88.6">C106</text>
<text x="160.4" y="95.3">1nF 25V</text>
<text x="144.8" y="101.9">1K 1%</text>
<text x="144.8" y="96.8">R153</text>
<text x="168.4" y="102">C107</text>
<text x="144.8" y="110.1">R154</text>
<text x="160.4" y="108.7">1nF 25V</text>
<text x="144.8" y="115.2">1K 1%</text>
<text x="168.4" y="115.3">C108</text>
<text x="144.8" y="123.5">R155</text>
<text x="160.4" y="122">1nF 25V</text>
<text x="144.8" y="128.5">1K 1%</text>
<text x="168.4" y="128.6">C109</text>
<text x="160.4" y="135.3">1nF 25V</text>
<text x="206.8" y="133.1">ACPL-247-500E</text>
<text x="151.2" y="142.9">AGND</text>
<text x="225.2" y="140.2">GND</text>
<text x="270.4" y="166.9">+3V3</text>
<text x="156.1" y="171.7">R64</text>
<text x="257.5" y="171.7">R90</text>
<text x="156.1" y="188.8">1K 1%</text>
<text x="257.5" y="188.8">10K 1%</text>
<text x="213.7" y="195.6">OPT2</text>
<text x="142.2" y="203.5">R156</text>
<text x="142.2" y="208.5">1K 1%</text>
<text x="165.7" y="208.7">C110</text>
<text x="157.7" y="215.3">1nF 25V</text>
<text x="142.2" y="221.8">1K 1%</text>
<text x="142.2" y="216.8">R157</text>
<text x="165.7" y="222">C111</text>
<text x="142.2" y="230.1">R158</text>
<text x="157.7" y="228.6">1nF 25V</text>
<text x="142.2" y="235.2">1K 1%</text>
<text x="165.7" y="235.3">C112</text>
<text x="142.2" y="243.5">R159</text>
<text x="157.7" y="242">1nF 25V</text>
<text x="142.2" y="248.5">1K 1%</text>
<text x="165.7" y="248.6">C113</text>
<text x="157.7" y="255.3">1nF 25V</text>
<text x="204.1" y="253">ACPL-247-500E</text>
<text x="222.5" y="257.6">GND</text>
<text x="148.5" y="262.9">AGND</text>
</g>
<g font-size="2.2" fill="#808080">
<text x="156.3" y="55.4">A1</text>
<text x="156.3" y="58">B1</text>
<text x="169.2" y="55.4">A2</text>
<text x="169.2" y="58">B2</text>
<text x="260.3" y="55.4">A1</text>
<text x="260.3" y="58">B1</text>
<text x="273.3" y="55.4">A2</text>
<text x="273.3" y="58">B2</text>
<text x="156.2" y="60.7">C1</text>
<text x="156.2" y="63.3">D1</text>
<text x="169.2" y="60.7">C2</text>
<text x="169.2" y="63.3">D2</text>
<text x="260.2" y="60.7">C1</text>
<text x="260.2" y="63.3">D1</text>
<text x="273.3" y="60.7">C2</text>
<text x="273.3" y="63.3">D2</text>
<text x="204.6" y="79.3">1</text>
<text x="225.9" y="79.3">16</text>
<text x="204.6" y="87.3">2</text>
<text x="225.9" y="87.3">15</text>
<text x="204.6" y="92.7">3</text>
<text x="225.9" y="92.7">14</text>
<text x="204.6" y="100.7">4</text>
<text x="225.9" y="100.7">13</text>
<text x="204.6" y="106">5</text>
<text x="225.9" y="106">12</text>
<text x="204.6" y="114">6</text>
<text x="204.6" y="119.3">7</text>
<text x="225.9" y="114">11</text>
<text x="225.9" y="119.3">10</text>
<text x="204.6" y="127.3">8</text>
<text x="225.9" y="127.3">9</text>
<text x="153.7" y="175.3">A1</text>
<text x="153.7" y="178">B1</text>
<text x="166.6" y="175.3">A2</text>
<text x="166.6" y="178">B2</text>
<text x="255" y="175.3">A1</text>
<text x="255" y="178">B1</text>
<text x="267.9" y="175.3">A2</text>
<text x="267.9" y="178">B2</text>
<text x="153.5" y="180.7">C1</text>
<text x="153.5" y="183.3">D1</text>
<text x="166.6" y="180.7">C2</text>
<text x="166.6" y="183.3">D2</text>
<text x="254.8" y="180.7">C1</text>
<text x="254.8" y="183.3">D1</text>
<text x="267.9" y="180.7">C2</text>
<text x="267.9" y="183.3">D2</text>
<text x="201.9" y="199.3">1</text>
<text x="223.2" y="199.3">16</text>
<text x="201.9" y="207.3">2</text>
<text x="223.2" y="207.3">15</text>
<text x="201.9" y="212.7">3</text>
<text x="223.2" y="212.7">14</text>
<text x="201.9" y="220.7">4</text>
<text x="223.2" y="220.7">13</text>
<text x="201.9" y="226">5</text>
<text x="223.2" y="226">12</text>
<text x="201.9" y="234">6</text>
<text x="223.2" y="234">11</text>
<text x="201.9" y="239.3">7</text>
<text x="223.2" y="239.3">10</text>
<text x="201.9" y="247.3">8</text>
<text x="223.2" y="247.3">9</text>
</g>
<g font-size="1.9" fill="#808080">
<text x="136.7" y="45.7">+5V_MEA/6.8D</text>
<text x="280.1" y="80.4">TX_MUX4/8.1D</text>
<text x="124.7" y="85.7">TX_CH4/6.4D</text>
<text x="280.1" y="93.7">TX_MUX3/8.1D</text>
<text x="124.7" y="99">TX_CH3/6.4C</text>
<text x="280.1" y="107.1">TX_MUX2/8.1D</text>
<text x="124.8" y="112.4">TX_CH2/6.4B</text>
<text x="124.8" y="125.7">TX_CH1/6.4A</text>
<text x="280.1" y="120.4">TX_MUX1/8.1D</text>
<text x="134" y="165.7">+5V_MEA/6.8D</text>
<text x="274.8" y="200.4">TX_MUX5/8.1D</text>
<text x="122" y="205.7">TX_CH8/6.8D</text>
<text x="274.8" y="213.7">TX_MUX6/8.1D</text>
<text x="122" y="219">TX_CH7/6.8C</text>
<text x="274.8" y="227">TX_MUX7/8.1D</text>
<text x="122.1" y="232.4">TX_CH6/6.8B</text>
<text x="122.1" y="245.7">TX_CH5/6.8A</text>
<text x="274.8" y="240.4">TX_MUX8/8.1D</text>
</g>
</svg>
